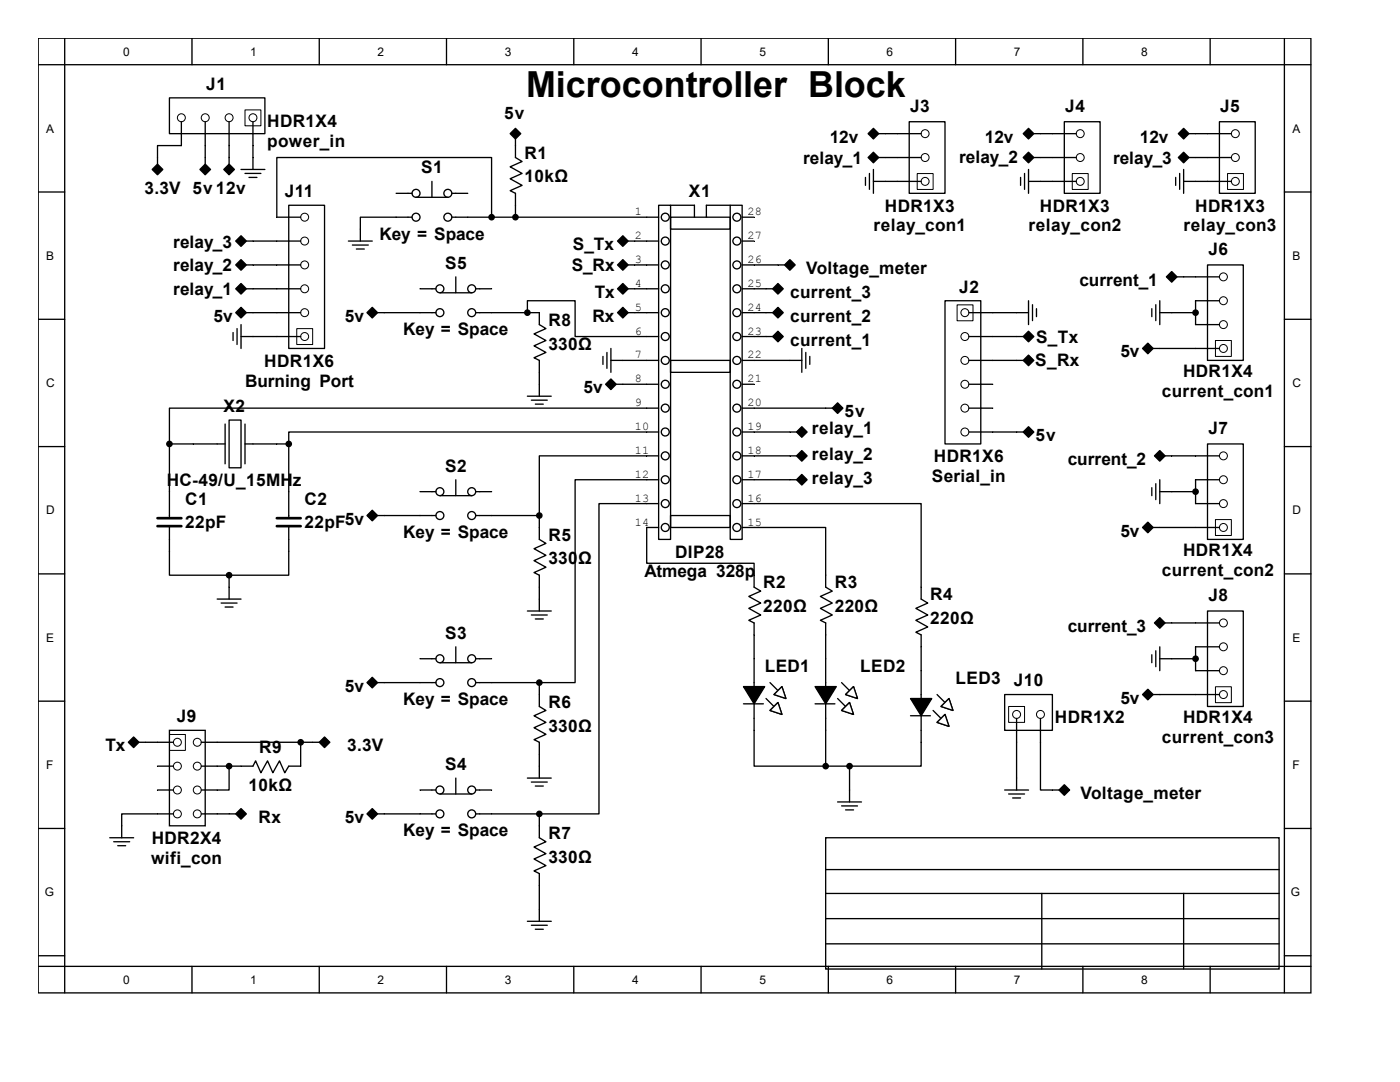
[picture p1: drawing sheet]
<svg xmlns="http://www.w3.org/2000/svg" width="279mm" height="216mm" viewBox="0 0 279 216" stroke-linecap="round" stroke-linejoin="round" font-family="sans-serif">
<g fill="none" stroke="#000" stroke-width=".26">
<path d="M7.6 7.6h254v190.5h-254zM7.6 12.9h254M12.9 7.6v190.5M33.8 19.5h19.1v7.2h-19.1zM38.3 7.6v5.3M63.7 7.6v5.3M89.1 7.6v5.3M114.5 7.6v5.3M139.9 7.6v5.3M165.3 7.6v5.3M190.7 7.6v5.3M216.1 7.6v5.3"/>
<path d="M241.5 7.6v5.3M256.3 7.6v190.5M7.6 38.3h5.3M36.2 24.3v4.8M40.2 33.8l.8-.8 .8 .8-.8 .8zM41 24.3v8.5M45.7 33l.8 .8-.8 .8-.8-.8zM45.7 24.3v8.5M48.1 33.8h4.8M48.9 34.6h3.2M49.7 35.4h1.6M50.5 24.3v9.5"/>
<path d="M79.1 38.6h3.1M83 39.4h6.4M86.2 36.2v3.2M90.2 38.6h3.1M102.1 26.7l.8-.8 .8 .8-.8 .8zM102.9 27.7v3.7l1.3 .8-2.4 1.1 2.4 1.3-2.4 1.1 2.4 1.3-2.4 1 1.1 .6v4.7h28.5M256.3 38.3h5.3M69.5 48.1h4.8M70.3 48.9h3.2M71.1 49.7h1.6M82.2 43.3h-10.3v4.8M90.2 43.3h3.1"/>
<path d="M124.3 56.8l.8 .8-.8 .8-.8-.8zM125.4 57.6h6M129.1 48.1h2.3M129.1 52.9h2.3M131.4 41h2.4v66.6h-2.4zM133.8 43.3h11.9v2.4h-11.9zM133.8 41h4.8v2.3M145.7 41h2.4v66.6h-2.4zM145.7 41h-4.7v2.3M148.1 48.1h2.4M148.1 52.9h2.4M148.1 57.6h6.1"/>
<path d="M148.1 43.3h2.4M154.5 57.6l.8-.8 .8 .8-.8 .8zM7.6 63.7h5.3M120.3 71.1v1.6M121.1 70.3v3.2M121.9 75.9l.8 .8-.8 .8-.8-.8zM121.9 71.9h9.5M121.9 69.5v4.8M123 76.7h8.4M124.3 61.6l.8 .8-.8 .8-.8-.8zM125.4 62.4h6M129.1 67.2h2.3"/>
<path d="M133.8 71.9h11.9v2.4h-11.9zM148.1 62.4h6.1M148.1 71.9h11.9M148.1 76.7h2.4M148.1 67.2h6.1M154.5 67.2l.8-.8 .8 .8-.8 .7zM154.5 62.4l.8-.8 .8 .8-.8 .8zM160 69.5v4.8M160.8 70.3v3.2M161.6 71.1v1.6M256.3 63.7h5.3M7.6 89.1h5.3"/>
<path d="M33.8 98.1v5.3M38.6 88.6h6.3M44.9 84.6v8M45.7 83.8h2.4v9.5h-2.4zM48.9 88.6h6.3M48.9 84.6v8M57.6 98.1v5.3M129.1 86.2h2.3M129.1 95.7h2.3M129.1 81.4h2.3M129.1 91h2.3M148.1 86.2h10.9"/>
<path d="M148.1 95.7h10.9M148.1 81.4h18M148.1 91h10.9M159.2 91l.8-.8 .8 .8-.8 .8zM159.2 95.7l.8-.8 .8 .8-.8 .8zM160 85.4l.8 .8-.8 .8-.8-.8zM166.4 81.4l.8-.8 .8 .8-.8 .8zM256.3 89.1h5.3M7.6 114.5h5.3M33.8 105v5M43.3 119.5h4.8M45.7 117.2v2.3"/>
<path d="M57.6 105v5M129.1 100.5h2.3M129.1 105.3h2.3M133.8 102.9h11.9v2.4h-11.9zM148.1 100.5h2.4M148.1 105.3h2.4M256.3 114.5h5.3M7.6 139.9h5.3M44.1 120.3h3.2M44.9 121.1h1.6M150.5 136.2v7.2M152.9 139.4l1.6 1.6"/>
<path d="M153.7 136.2l1.6 1.6M154.5 138.6l1.6-1.6 .7 2.4zM256.3 139.9h5.3M148.4 140.4h3.9M153.7 141.8l1.6-1.6 .8 2.4zM7.6 165.3h5.3M256.3 165.3h5.3M7.6 190.7h5.3M7.6 192.8h254M38.3 192.8v5.3M63.7 192.8v5.3M89.1 192.8v5.3"/>
<path d="M114.5 192.8v5.3M139.9 192.8v5.3M165.3 192.8v5.3M190.7 192.8v5.3M216.1 192.8v5.3M241.5 192.8v5.3M256.3 190.7h5.3"/>
<circle cx="83" cy="38.6" r=".79"/>
<circle cx="89.4" cy="38.6" r=".79"/>
<circle cx="83" cy="43.3" r=".79"/>
<circle cx="89.4" cy="43.3" r=".79"/>
<circle cx="132.8" cy="43.3" r=".79"/>
<circle cx="132.8" cy="52.9" r=".79"/>
<circle cx="132.8" cy="48.1" r=".79"/>
<circle cx="132.8" cy="57.6" r=".79"/>
<circle cx="147.1" cy="48.1" r=".79"/>
<circle cx="147.1" cy="57.6" r=".79"/>
<circle cx="147.1" cy="52.9" r=".79"/>
<circle cx="147.1" cy="43.3" r=".79"/>
<circle cx="132.8" cy="71.9" r=".79"/>
<circle cx="132.8" cy="76.7" r=".79"/>
<circle cx="132.8" cy="62.4" r=".79"/>
<circle cx="132.8" cy="67.2" r=".79"/>
<circle cx="147.1" cy="76.7" r=".79"/>
<circle cx="147.1" cy="71.9" r=".79"/>
<circle cx="147.1" cy="62.4" r=".79"/>
<circle cx="147.1" cy="67.2" r=".79"/>
<circle cx="132.8" cy="86.2" r=".79"/>
<circle cx="132.8" cy="95.7" r=".79"/>
<circle cx="132.8" cy="81.4" r=".79"/>
<circle cx="132.8" cy="91" r=".79"/>
<circle cx="147.1" cy="81.4" r=".79"/>
<circle cx="147.1" cy="86.2" r=".79"/>
<circle cx="147.1" cy="95.7" r=".79"/>
<circle cx="147.1" cy="91" r=".79"/>
<circle cx="132.8" cy="100.5" r=".79"/>
<circle cx="132.8" cy="105.3" r=".79"/>
<circle cx="147.1" cy="105.3" r=".79"/>
<circle cx="147.1" cy="100.5" r=".79"/>
</g>
<g fill="#000" stroke="#000" stroke-width=".26">
<path d="M148.4 137h4.2l-2.1 3.4z"/>
<path d="M39.9 33.8l1.1-1 1 1-1 1.1z" fill-rule="evenodd"/>
<path d="M44.7 33.8l1-1 1.1 1-1.1 1.1z" fill-rule="evenodd"/>
<path d="M101.8 26.7l1.1-1.1 1 1.1-1 1z" fill-rule="evenodd"/>
<path d="M123.2 57.6l1.1-1 1.1 1-1.1 1.1z" fill-rule="evenodd"/>
<path d="M154.2 57.6l1.1-1 1 1-1 1.1z" fill-rule="evenodd"/>
<path d="M121.9 75.6l1.1 1.1-1.1 1-1-1z" fill-rule="evenodd"/>
<path d="M124.3 61.3l1.1 1.1-1.1 1-1.1-1z" fill-rule="evenodd"/>
<path d="M154.2 67.2l1.1-1.1 1 1.1-1 1z" fill-rule="evenodd"/>
<path d="M154.2 62.4l1.1-1.1 1 1.1-1 1z" fill-rule="evenodd"/>
<path d="M159 86.2l1-1.1 1.1 1.1-1.1 1.1z" fill-rule="evenodd"/>
<path d="M159 91l1-1.1 1.1 1.1-1.1 1z" fill-rule="evenodd"/>
<path d="M159 95.7l1-1 1.1 1-1.1 1.1z" fill-rule="evenodd"/>
<path d="M166.1 81.4l1.1-1 1 1-1 1.1z" fill-rule="evenodd"/>
<circle cx="102.9" cy="43.3" r=".53"/>
</g>
<g fill="none" stroke="#000" stroke-width=".2">
<path d="M40.7 33.8l.3-.3 .2 .3-.2 .3zM45.5 33.8l.2-.3 .3 .3-.3 .3zM48.9 21.9h3.2v3.2h-3.2zM102.6 26.7l.3-.3 .2 .3-.2 .2zM124.3 57.4l.3 .2-.3 .3-.3-.3zM155 57.6l.3-.2 .2 .2-.2 .3zM121.9 76.4l.3 .3-.3 .2-.2-.2zM124.3 62.1l.3 .3-.3 .3-.3-.3zM155 67.2l.3-.3 .2 .3-.2 .2zM155 62.4l.3-.3 .2 .3-.2 .3zM159.8 86.2l.2-.3 .3 .3-.3 .3zM160 90.7l.3 .3-.3 .2-.2-.2z"/>
<path d="M160 95.5l.3 .2-.3 .3-.2-.3zM166.9 81.4l.3-.2 .2 .2-.2 .3z"/>
<circle cx="36.2" cy="23.5" r=".79"/>
<circle cx="41" cy="23.5" r=".79"/>
<circle cx="45.7" cy="23.5" r=".79"/>
<circle cx="50.5" cy="23.5" r=".79"/>
</g>
<path d="M31.4 103.4h4.8M31.4 105h4.8M55.2 103.4h4.8M55.2 105h4.8" fill="none" stroke="#000" stroke-width=".53"/>
<g fill="#fff" stroke="#000" stroke-width=".26">
<path d="M154.5 138.6l1.6-1.6 .7 2.4z"/>
<path d="M153.7 141.8l1.6-1.6 .8 2.4z"/>
</g>
<path d="M150.5 114.8v2.4l1.3 .8-2.4 1 2.4 1.3-2.4 1.1 2.4 1.3-2.4 1.1 1.1 .5v11.9M164.8 136.2v7.2M167.2 139.4l1.6 1.6M168 136.2l1.5 1.6M168.8 138.6l1.5-1.6 .8 2.4zM150.5 143.4v2.3M162.7 140.4h3.9M168 141.8l1.5-1.6 .8 2.4z" fill="none" stroke="#000" stroke-width=".26"/>
<path d="M162.7 137h4.2l-2.1 3.4z" fill="#000" stroke="#000" stroke-width=".26"/>
<g fill="#fff" stroke="#000" stroke-width=".26">
<path d="M168.8 138.6l1.5-1.6 .8 2.4z"/>
<path d="M168 141.8l1.5-1.6 .8 2.4z"/>
</g>
<path d="M164.8 114.8v2.4l1.3 .8-2.4 1 2.4 1.3-2.4 1.1 2.4 1.3-2.4 1.1 1.1 .5v11.9M183.8 138.6v7.1M187 138.6l1.6 1.6M164.8 143.4v2.3M181.7 142.8h4M186.2 141.8l1.6 1.6M187 144.1l1.6-1.5 .8 2.3zM187.8 141l1.6-1.6 .8 2.4z" fill="none" stroke="#000" stroke-width=".26"/>
<path d="M181.7 139.4h4.2l-2.1 3.4z" fill="#000" stroke="#000" stroke-width=".26"/>
<g fill="#fff" stroke="#000" stroke-width=".26">
<path d="M187.8 141l1.6-1.6 .8 2.4z"/>
<path d="M187 144.1l1.6-1.5 .8 2.3z"/>
</g>
<g fill="none" stroke="#000" stroke-width=".26">
<path d="M31.4 33l.8 .8-.8 .8-.8-.8zM36.2 29.1h-4.8v3.7M172.7 35.4v1.6M173.5 34.6v3.2M174.3 25.9l.8 .8-.8 .8-.8-.8zM174.3 30.6l.8 .8-.8 .8-.8-.8zM174.3 36.2h9.5M174.3 33.8v4.8M175.4 31.4h8.4M175.4 26.7h8.4M181.5 24.3h7.1v14.3h-7.1zM203.7 35.4v1.6"/>
<path d="M204.5 26.7l.8-.8 .8 .8-.8 .8zM204.5 34.6v3.2M205.3 30.6l.8 .8-.8 .8-.8-.8zM205.3 33.8v4.8M205.3 36.2h9.5M206.3 31.4h8.5M206.3 26.7h8.5M212.4 24.3h7.2v14.3h-7.2zM234.6 35.4v1.6M235.4 34.6v3.2M236.2 25.9l.8 .8-.8 .8-.8-.8zM236.2 30.6l.8 .8-.8 .8-.8-.8z"/>
<path d="M236.2 36.2h9.5M236.2 33.8v4.8M237.3 31.4h8.4M237.3 26.7h8.4M243.4 24.3h7.1v14.3h-7.1zM48.1 56.8l.8 .8-.8 .8-.8-.8zM48.1 52.1l.8 .8-.8 .8-.8-.8zM48.1 47.3l.8 .8-.8 .8-.8-.8zM49.2 48.1h10.8M49.2 52.9h10.8M49.2 57.6h10.8M57.6 41h7.2v28.5h-7.2z"/>
<path d="M60 43.3h-4.8v-11.9h42.9v11.9M83.8 57.6h3.2M87.8 58.4h6.3M91 55.2v3.2M93.3 43.3h9.6M94.9 57.6h3.2M124.3 47.3l.8 .8-.8 .8-.8-.8zM124.3 52.1l.8 .8-.8 .8-.8-.8zM125.4 48.1h3.7M125.4 52.9h3.7M150.5 52.9h6.1M156.8 52.9l.8-.8 .8 .8-.8 .8z"/>
<path d="M233.8 54.5l.8 .7-.8 .8-.8-.8zM234.9 55.2h8.5M241 52.9h7.1v19h-7.1zM46.5 66.4v1.5M47.3 62.4l.8-.8 .8 .8-.8 .8zM47.3 65.6v3.1M48.1 67.2h11.9M48.1 64.8v4.7M49.2 62.4h10.8M74.3 61.6l.8 .8-.8 .8-.8-.8zM75.4 62.4h11.6M94.9 62.4h12.7v2.4l1.4 .8-2.4 1 2.4 1.3-2.4 1.1 2.4 1.3-2.4 1.1 1 .5v7.2"/>
<path d="M105.3 62.4v-2.4h9.5v7.2h14.3M105.3 79.1h4.7M106 79.9h3.2M188.6 60h7.1v28.6h-7.1zM193.4 62.4h11.9M193.4 67.2h10.8M193.4 71.9h10.8M193.4 76.7h4.7M204.5 67.2l.8-.8 .8 .8-.8 .7zM204.5 71.9l.8-.8 .8 .8-.8 .8zM205.3 60v4.8M206.1 60.8v3.2"/>
<path d="M206.9 61.6v1.6M229.1 68.7l.8 .8-.8 .8-.8-.8zM229.9 61.6v1.6M230.1 69.5h13.3M230.7 60.8v3.2M231.5 62.4h7.1M231.5 60v4.8M243.4 60h-4.8v4.8h4.8M33.8 88.6v9.5M33.8 88.6h4.8M55.2 88.6h2.4M57.6 88.6v9.5"/>
<path d="M83.8 98.1h3.2M87.8 98.9h6.3M91 95.7v3.2M94.9 98.1h3.2M106.8 80.6h1.6M129.1 91h-21.5v11.9M129.1 95.7h-14.3v40.5h-7.2M129.1 81.4h-95.3v7.2M129.1 86.2h-71.5v2.4M193.4 81.4h4.7M193.4 86.2h10.8M204.5 86.2l.8-.8 .8 .8-.8 .8z"/>
<path d="M229.9 97.3v1.6M230.7 96.5v3.2M231.5 90.2l.8 .8-.8 .8-.8-.8zM231.5 98.1h7.1M231.5 95.7v4.8M232.5 91h10.9M241 88.6h7.1v19h-7.1zM243.4 95.7h-4.8v4.8h4.8M33.8 110v4.8h11.9M45.7 114.8v2.4M57.6 110v4.8h-11.9M74.3 102.1l.8 .8-.8 .8-.8-.8z"/>
<path d="M75.4 102.9h11.6M94.9 102.9h12.7M107.6 102.9v4.7l1.4 .8-2.4 1.1 2.4 1.3-2.4 1.1 2.4 1.3-2.4 1 1 .6v7.1M129.1 105.3v7.1h21.4v2.4M129.1 100.5h-9.6v61.9h-11.9M150.5 100.5h33.3v19l1.4 .8-2.4 1.1 2.4 1.3-2.4 1.1 2.4 1.3-2.4 1.1 1 .5v11.9M150.5 105.3h14.3v9.5M229.1 104.5l.8 .8-.8 .7-.8-.7zM230.1 105.3h13.3M73.5 136.2l.8-.8 .8 .8-.8 .8zM75.4 136.2h11.6M83.8 131.4h3.2"/>
<path d="M87.8 132.2h6.3M91 129.1v3.1M94.9 131.4h3.2M94.9 136.2h12.7M105.3 121.9h4.7M106 122.7h3.2M106.8 123.5h1.6M107.6 136.2v4.8l1.4 .8-2.4 1 2.4 1.3-2.4 1.1 2.4 1.3-2.4 1.1 1 .5v7.2M200.5 138.6h9.5v7.1h-9.5zM229.1 137.8l.8 .8-.8 .8-.8-.8zM229.9 130.7v1.5M230.1 138.6h13.3"/>
<path d="M230.7 129.9v3.1M231.5 123.5l.8 .8-.8 .8-.8-.8zM231.5 131.4h7.1M231.5 129.1v4.7M232.5 124.3h10.9M241 121.9h7.1v19.1h-7.1zM243.4 129.1h-4.8v4.7h4.8M26.7 147.3l.8 .8-.8 .8-.8-.8zM27.7 148.1h6.9M31.4 152.9h3.2M31.4 157.6h3.2M33.8 145.7h7.2v19.1h-7.2z"/>
<path d="M40.2 148.1h23.5M45.7 152.9v4.7h-5.5M60 148.1v4.8h-2.4l-.8 1.3-1-2.4-1.3 2.4-1.1-2.4-1.3 2.4-1.1-2.4-.5 1.1h-10.3M64 148.1l.8-.8 .8 .8-.8 .8zM83.8 157.6h3.2M87.8 158.4h6.3M91 155.3v3.1M94.9 157.6h3.2M105.3 155.3h4.7M106 156.1h3.2M106.8 156.8h1.6M150.5 145.7v7.2h14.3"/>
<path d="M164.8 145.7v7.2M164.8 152.9h4.7M169.5 152.9v7.1M183.8 145.7v7.2h-14.3M200.5 157.6h4.8M201.3 158.4h3.2M202.1 159.2h1.6M202.9 143.4v14.2M207.6 143.4v14.2h3.7M211.6 157.6l.8-.8 .8 .8-.8 .8zM21.9 167.2h4.8M22.7 168h3.2"/>
<path d="M23.5 168.8h1.6M34.6 162.4h-10.3v4.8M40.2 162.4h6.8M47.3 162.4l.8-.8 .8 .8-.8 .8zM74.3 161.6l.8 .8-.8 .8-.8-.8zM75.4 162.4h11.6M94.9 162.4h12.7M107.6 162.4v4.8l1.4 .8-2.4 1 2.4 1.3-2.4 1.1 2.4 1.3-2.4 1.1 1 .5v9.5M164.8 167.2h90.5v26.2h-90.5zM164.8 173.5h90.5M164.8 178.3h90.5M167.2 160h4.7"/>
<path d="M168 160.8h3.1M168.8 161.6h1.5M207.9 178.3v15.1M236.2 178.3v15.1M105.3 183.8h4.7M106 184.6h3.2M106.8 185.4h1.6M164.8 183.3h90.5M164.8 188.3h90.5"/>
<circle cx="87.8" cy="57.6" r=".79"/>
<circle cx="94.1" cy="57.6" r=".79"/>
<circle cx="87.8" cy="62.4" r=".79"/>
<circle cx="94.1" cy="62.4" r=".79"/>
<circle cx="87.8" cy="98.1" r=".79"/>
<circle cx="94.1" cy="98.1" r=".79"/>
<circle cx="87.8" cy="102.9" r=".79"/>
<circle cx="94.1" cy="102.9" r=".79"/>
<circle cx="87.8" cy="136.2" r=".79"/>
<circle cx="87.8" cy="131.4" r=".79"/>
<circle cx="94.1" cy="131.4" r=".79"/>
<circle cx="94.1" cy="136.2" r=".79"/>
<circle cx="87.8" cy="157.6" r=".79"/>
<circle cx="94.1" cy="157.6" r=".79"/>
<circle cx="87.8" cy="162.4" r=".79"/>
<circle cx="94.1" cy="162.4" r=".79"/>
</g>
<g fill="#000" stroke="#000" stroke-width=".26">
<path d="M30.4 33.8l1-1 1.1 1-1.1 1.1z" fill-rule="evenodd"/>
<path d="M174.3 25.6l1.1 1.1-1.1 1-1.1-1z" fill-rule="evenodd"/>
<path d="M174.3 30.4l1.1 1-1.1 1.1-1.1-1.1z" fill-rule="evenodd"/>
<path d="M205.3 25.6l1 1.1-1 1-1.1-1z" fill-rule="evenodd"/>
<path d="M205.3 30.4l1 1-1 1.1-1.1-1.1z" fill-rule="evenodd"/>
<path d="M236.2 25.6l1.1 1.1-1.1 1-1-1z" fill-rule="evenodd"/>
<path d="M236.2 30.4l1.1 1-1.1 1.1-1-1.1z" fill-rule="evenodd"/>
<path d="M48.1 56.6l1.1 1-1.1 1.1-1.1-1.1z" fill-rule="evenodd"/>
<path d="M48.1 51.8l1.1 1.1-1.1 1-1.1-1z" fill-rule="evenodd"/>
<path d="M48.1 47l1.1 1.1-1.1 1.1-1.1-1.1z" fill-rule="evenodd"/>
<path d="M123.2 48.1l1.1-1.1 1.1 1.1-1.1 1.1z" fill-rule="evenodd"/>
<path d="M124.3 51.8l1.1 1.1-1.1 1-1.1-1z" fill-rule="evenodd"/>
<path d="M156.6 52.9l1-1.1 1.1 1.1-1.1 1z" fill-rule="evenodd"/>
<path d="M233.8 54.2l1.1 1-1.1 1.1-1-1.1z" fill-rule="evenodd"/>
<path d="M48.1 61.3l1.1 1.1-1.1 1-1.1-1z" fill-rule="evenodd"/>
<path d="M73.2 62.4l1.1-1.1 1.1 1.1-1.1 1z" fill-rule="evenodd"/>
<path d="M204.2 67.2l1.1-1.1 1 1.1-1 1z" fill-rule="evenodd"/>
<path d="M204.2 71.9l1.1-1 1 1-1 1.1z" fill-rule="evenodd"/>
<path d="M229.1 68.5l1 1-1 1.1-1.1-1.1z" fill-rule="evenodd"/>
<path d="M204.2 86.2l1.1-1.1 1 1.1-1 1.1z" fill-rule="evenodd"/>
<path d="M231.5 89.9l1 1.1-1 1-1.1-1z" fill-rule="evenodd"/>
<path d="M74.3 101.8l1.1 1.1-1.1 1-1.1-1z" fill-rule="evenodd"/>
<path d="M229.1 104.2l1 1.1-1 1-1.1-1z" fill-rule="evenodd"/>
<path d="M74.3 135.1l1.1 1.1-1.1 1.1-1.1-1.1z" fill-rule="evenodd"/>
<path d="M229.1 137.5l1 1.1-1 1-1.1-1z" fill-rule="evenodd"/>
<path d="M231.5 123.2l1 1.1-1 1.1-1.1-1.1z" fill-rule="evenodd"/>
<path d="M26.7 147.1l1 1-1 1.1-1.1-1.1z" fill-rule="evenodd"/>
<path d="M63.7 148.1l1.1-1 1 1-1 1.1z" fill-rule="evenodd"/>
<path d="M211.3 157.6l1.1-1 1.1 1-1.1 1.1z" fill-rule="evenodd"/>
<path d="M47 162.4l1.1-1.1 1.1 1.1-1.1 1.1z" fill-rule="evenodd"/>
<path d="M74.3 161.3l1.1 1.1-1.1 1.1-1.1-1.1z" fill-rule="evenodd"/>
<circle cx="98.1" cy="43.3" r=".53"/>
<circle cx="105.3" cy="62.4" r=".53"/>
<circle cx="238.6" cy="62.4" r=".53"/>
<circle cx="33.8" cy="88.6" r=".53"/>
<circle cx="57.6" cy="88.6" r=".53"/>
<circle cx="238.6" cy="98.1" r=".53"/>
<circle cx="45.7" cy="114.8" r=".53"/>
<circle cx="107.6" cy="102.9" r=".53"/>
<circle cx="107.6" cy="136.2" r=".53"/>
<circle cx="238.6" cy="131.4" r=".53"/>
<circle cx="45.7" cy="152.9" r=".53"/>
<circle cx="60" cy="148.1" r=".53"/>
<circle cx="164.8" cy="152.9" r=".53"/>
<circle cx="169.5" cy="152.9" r=".53"/>
<circle cx="107.6" cy="162.4" r=".53"/>
</g>
<g fill="none" stroke="#000" stroke-width=".2">
<path d="M31.2 33.8l.2-.3 .3 .3-.3 .3zM174.3 26.4l.3 .3-.3 .2-.3-.2zM174.3 31.2l.3 .2-.3 .3-.3-.3zM183 34.6h3.2v3.2h-3.2zM205 26.7l.3-.3 .2 .3-.2 .2zM205.3 31.2l.2 .2-.2 .3-.3-.3zM214 34.6h3.2v3.2h-3.2zM236.2 26.4l.3 .3-.3 .2-.2-.2zM236.2 31.2l.3 .2-.3 .3-.2-.3zM245 34.6h3.2v3.2h-3.2zM48.1 57.4l.3 .2-.3 .3-.3-.3zM48.1 52.6l.3 .3-.3 .2-.3-.2z"/>
<path d="M48.1 47.8l.3 .3-.3 .3-.3-.3zM124 52.9l.3-.3 .3 .3-.3 .2zM124.3 47.8l.3 .3-.3 .3-.3-.3zM157.4 52.9l.2-.3 .3 .3-.3 .2zM233.8 55l.3 .2-.3 .3-.2-.3zM47.8 62.4l.3-.3 .3 .3-.3 .3zM59.2 65.6h3.2v3.1h-3.2zM74.3 62.1l.3 .3-.3 .3-.3-.3zM191 60.8h3.2v3.2h-3.2zM205 67.2l.3-.3 .2 .3-.2 .2zM205 71.9l.3-.3 .2 .3-.2 .3zM229.1 69.3l.2 .2-.2 .3-.3-.3z"/>
<path d="M242.6 67.9h3.1v3.2h-3.1zM205 86.2l.3-.3 .2 .3-.2 .3zM231.5 90.7l.2 .3-.2 .2-.3-.2zM74.3 102.6l.3 .3-.3 .2-.3-.2zM229.1 105l.2 .3-.2 .2-.3-.2zM242.6 103.7h3.1v3.1h-3.1zM74.3 135.9l.3 .3-.3 .3-.3-.3zM229.1 138.3l.2 .3-.2 .3-.3-.3zM231.2 124.3l.3-.3 .2 .3-.2 .3zM242.6 137h3.1v3.2h-3.1zM26.7 147.8l.2 .3-.2 .3-.3-.3zM33.8 146.6h3.2v3.1h-3.2z"/>
<path d="M64.5 148.1l.3-.3 .2 .3-.2 .3zM201.3 141h3.2v3.1h-3.2zM212.1 157.6l.3-.2 .3 .2-.3 .3zM47.8 162.4l.3-.3 .3 .3-.3 .3zM74 162.4l.3-.3 .3 .3-.3 .3z"/>
<circle cx="184.6" cy="26.7" r=".79"/>
<circle cx="184.6" cy="31.4" r=".79"/>
<circle cx="184.6" cy="36.2" r=".79"/>
<circle cx="215.6" cy="31.4" r=".79"/>
<circle cx="215.6" cy="36.2" r=".79"/>
<circle cx="215.6" cy="26.7" r=".79"/>
<circle cx="246.5" cy="26.7" r=".79"/>
<circle cx="246.5" cy="36.2" r=".79"/>
<circle cx="246.5" cy="31.4" r=".79"/>
<circle cx="60.8" cy="57.6" r=".79"/>
<circle cx="60.8" cy="43.3" r=".79"/>
<circle cx="60.8" cy="48.1" r=".79"/>
<circle cx="60.8" cy="52.9" r=".79"/>
<circle cx="244.2" cy="55.2" r=".79"/>
<circle cx="60.8" cy="67.2" r=".79"/>
<circle cx="60.8" cy="62.4" r=".79"/>
<circle cx="192.6" cy="76.7" r=".79"/>
<circle cx="192.6" cy="62.4" r=".79"/>
<circle cx="192.6" cy="71.9" r=".79"/>
<circle cx="192.6" cy="67.2" r=".79"/>
<circle cx="244.2" cy="69.5" r=".79"/>
<circle cx="244.2" cy="64.8" r=".79"/>
<circle cx="244.2" cy="60" r=".79"/>
<circle cx="192.6" cy="86.2" r=".79"/>
<circle cx="192.6" cy="81.4" r=".79"/>
<circle cx="244.2" cy="95.7" r=".79"/>
<circle cx="244.2" cy="91" r=".79"/>
<circle cx="244.2" cy="100.5" r=".79"/>
<circle cx="244.2" cy="105.3" r=".79"/>
<circle cx="244.2" cy="138.6" r=".79"/>
<circle cx="244.2" cy="133.8" r=".79"/>
<circle cx="244.2" cy="129.1" r=".79"/>
<circle cx="244.2" cy="124.3" r=".79"/>
<circle cx="35.4" cy="152.9" r=".79"/>
<circle cx="35.4" cy="157.6" r=".79"/>
<circle cx="35.4" cy="148.1" r=".79"/>
<circle cx="39.4" cy="152.9" r=".79"/>
<circle cx="39.4" cy="157.6" r=".79"/>
<circle cx="39.4" cy="148.1" r=".79"/>
<circle cx="202.9" cy="142.6" r=".79"/>
<circle cx="207.6" cy="142.6" r=".79"/>
<circle cx="35.4" cy="162.4" r=".79"/>
<circle cx="39.4" cy="162.4" r=".79"/>
</g>
<text font-size="7.2" x="105" y="19.4">Microcontroller Block</text>
<g font-size="3.4">
<text x="41.1" y="17.9">J1</text>
<text x="100.6" y="23.7">5v</text>
<text x="181.6" y="22.4">J3</text>
<text x="212.6" y="22.4">J4</text>
<text x="243.5" y="22.4">J5</text>
<text x="53.3" y="25.3">HDR1X4</text>
<text x="53.3" y="29.3">power_in</text>
<text x="165.6" y="28.5">12v</text>
<text x="196.6" y="28.5">12v</text>
<text x="227.5" y="28.5">12v</text>
<text x="84" y="34.5">S1</text>
<text x="104.7" y="31.7">R1</text>
<text x="160.3" y="32.7">relay_1</text>
<text x="191.4" y="32.4">relay_2</text>
<text x="222.1" y="32.7">relay_3</text>
<text x="28.8" y="38.8">3.3V 5v 12v</text>
<text x="56.9" y="39.3">J11</text>
<text x="104.7" y="36.4">10kΩ</text>
<text x="137.5" y="39.3">X1</text>
<text x="75.7" y="47.8">Key = Space</text>
<text x="174.3" y="46.2">relay_con1</text>
<text x="176.6" y="42.2">HDR1X3</text>
<text x="205.3" y="46.2">relay_con2</text>
<text x="207.5" y="42.2">HDR1X3</text>
<text x="236.2" y="46.2">relay_con3</text>
<text x="238.5" y="42.2">HDR1X3</text>
<text x="34.6" y="49.4">relay_3</text>
<text x="88.8" y="53.6">S5</text>
<text x="114.3" y="49.9">S_Tx</text>
<text x="241.2" y="51">J6</text>
<text x="34.6" y="58.9">relay_1</text>
<text x="34.6" y="54.1">relay_2</text>
<text x="114.1" y="54.1">S_Rx</text>
<text x="118.7" y="59.4">Tx</text>
<text x="157.7" y="59.4">current_3</text>
<text x="160.9" y="54.7">Voltage_meter</text>
<text x="191.4" y="58.4">J2</text>
<text x="215.4" y="57.1">current_1</text>
<text x="42.6" y="64.2">5v</text>
<text x="68.8" y="64.2">5v</text>
<text x="109.4" y="65">R8</text>
<text x="118.3" y="64.2">Rx</text>
<text x="157.7" y="64.2">current_2</text>
<text x="80.5" y="66.8">Key = Space</text>
<text x="109.4" y="69.8">330Ω</text>
<text x="157.7" y="69">current_1</text>
<text x="206.8" y="68.4">S_Tx</text>
<text x="223.6" y="71.3">5v</text>
<text x="48.9" y="77.1">Burning Port</text>
<text x="52.7" y="73.2">HDR1X6</text>
<text x="206.6" y="72.9">S_Rx</text>
<text x="236.1" y="75.3">HDR1X4</text>
<text x="44.6" y="82.2">X2</text>
<text x="116.5" y="78.5">5v</text>
<text x="168.5" y="83.2">5v</text>
<text x="231.9" y="79.2">current_con1</text>
<text x="162.1" y="86.7">relay_1</text>
<text x="206.6" y="88">5v</text>
<text x="241.2" y="86.7">J7</text>
<text x="88.8" y="94.1">S2</text>
<text x="162.1" y="91.7">relay_2</text>
<text x="186.4" y="92.2">HDR1X6</text>
<text x="213.1" y="92.8">current_2</text>
<text x="33.3" y="97">HC-49/U_15MHz</text>
<text x="37" y="100.7">C1</text>
<text x="60.7" y="100.7">C2</text>
<text x="162.1" y="96.5">relay_3</text>
<text x="186" y="96.2">Serial_in</text>
<text x="37" y="105.5">22pF</text>
<text x="60.7" y="105.5">22pF5v</text>
<text x="80.5" y="107.3">Key = Space</text>
<text x="109.4" y="107.9">R5</text>
<text x="223.6" y="107.1">5v</text>
<text x="109.4" y="112.6">330Ω</text>
<text x="134.7" y="111.3">DIP28</text>
<text x="236.1" y="111">HDR1X4</text>
<text x="128.7" y="115.2">Atmega 328p</text>
<text x="152.3" y="117.4">R2</text>
<text x="166.6" y="117.4">R3</text>
<text x="185.6" y="119.8">R4</text>
<text x="231.9" y="115">current_con2</text>
<text x="152.3" y="122.1">220Ω</text>
<text x="166.6" y="122.1">220Ω</text>
<text x="185.6" y="124.5">220Ω</text>
<text x="241.2" y="120">J8</text>
<text x="88.8" y="127.4">S3</text>
<text x="213.1" y="126.1">current_3</text>
<text x="152.6" y="134">LED1</text>
<text x="171.7" y="134">LED2</text>
<text x="190.7" y="136.4">LED3</text>
<text x="202.3" y="136.9">J10</text>
<text x="68.8" y="138">5v</text>
<text x="80.5" y="140.7">Key = Space</text>
<text x="109.4" y="141.2">R6</text>
<text x="223.6" y="140.4">5v</text>
<text x="21" y="149.9">Tx</text>
<text x="35.3" y="144.1">J9</text>
<text x="69.3" y="149.9">3.3V</text>
<text x="109.4" y="146">330Ω</text>
<text x="210.5" y="144.4">HDR1X2</text>
<text x="231.9" y="148.3">current_con3</text>
<text x="236.1" y="144.4">HDR1X4</text>
<text x="51.7" y="150.2">R9</text>
<text x="88.8" y="153.6">S4</text>
<text x="49.6" y="157.9">10kΩ</text>
<text x="215.6" y="159.4">Voltage_meter</text>
<text x="51.6" y="164.2">Rx</text>
<text x="68.8" y="164.2">5v</text>
<text x="80.5" y="166.8">Key = Space</text>
<text x="109.4" y="167.4">R7</text>
<text x="30.1" y="172.4">wifi_con</text>
<text x="30.3" y="168.4">HDR2X4</text>
<text x="109.4" y="172.1">330Ω</text>
</g>
<g font-size="2.4">
<text x="24.6" y="11.1">0</text>
<text x="50" y="11.1">1</text>
<text x="75.4" y="11.1">2</text>
<text x="100.8" y="11.1">3</text>
<text x="126.2" y="11.1">4</text>
<text x="151.6" y="11.1">5</text>
<text x="177" y="11.1">6</text>
<text x="202.4" y="11.1">7</text>
<text x="227.8" y="11.1">8</text>
<text x="9.2" y="26.5">A</text>
<text x="257.9" y="26.5">A</text>
<text x="126.7" y="47.7">2</text>
<text x="126.7" y="42.9">1</text>
<text x="149.2" y="47.7">27</text>
<text x="149.2" y="42.9">28</text>
<text x="9.2" y="51.9">B</text>
<text x="126.7" y="52.5">3</text>
<text x="149.2" y="52.5">26</text>
<text x="257.9" y="51.9">B</text>
<text x="126.7" y="57.2">4</text>
<text x="149.2" y="57.2">25</text>
<text x="126.7" y="62">5</text>
<text x="149.2" y="62">24</text>
<text x="126.7" y="71.5">7</text>
<text x="126.7" y="66.8">6</text>
<text x="149.2" y="71.5">22</text>
<text x="149.2" y="66.8">23</text>
<text x="9.2" y="77.3">C</text>
<text x="126.7" y="76.3">8</text>
<text x="149.2" y="76.3">21</text>
<text x="257.9" y="77.3">C</text>
<text x="126.7" y="81">9</text>
<text x="149.2" y="81">20</text>
<text x="126.7" y="85.8">10</text>
<text x="149.2" y="85.8">19</text>
<text x="126.7" y="90.6">11</text>
<text x="126.7" y="95.3">12</text>
<text x="149.2" y="95.3">17</text>
<text x="149.2" y="90.6">18</text>
<text x="126.7" y="100.1">13</text>
<text x="149.2" y="100.1">16</text>
<text x="9.2" y="102.7">D</text>
<text x="126.7" y="104.9">14</text>
<text x="149.2" y="104.9">15</text>
<text x="257.9" y="102.7">D</text>
<text x="9.2" y="128.1">E</text>
<text x="257.9" y="128.1">E</text>
<text x="9.2" y="153.5">F</text>
<text x="257.9" y="153.5">F</text>
<text x="8.9" y="178.9">G</text>
<text x="257.6" y="178.9">G</text>
<text x="24.6" y="196.3">0</text>
<text x="50" y="196.3">1</text>
<text x="75.4" y="196.3">2</text>
<text x="100.8" y="196.3">3</text>
<text x="126.2" y="196.3">4</text>
<text x="151.6" y="196.3">5</text>
<text x="177" y="196.3">6</text>
<text x="202.4" y="196.3">7</text>
<text x="227.8" y="196.3">8</text>
</g>
</svg>
